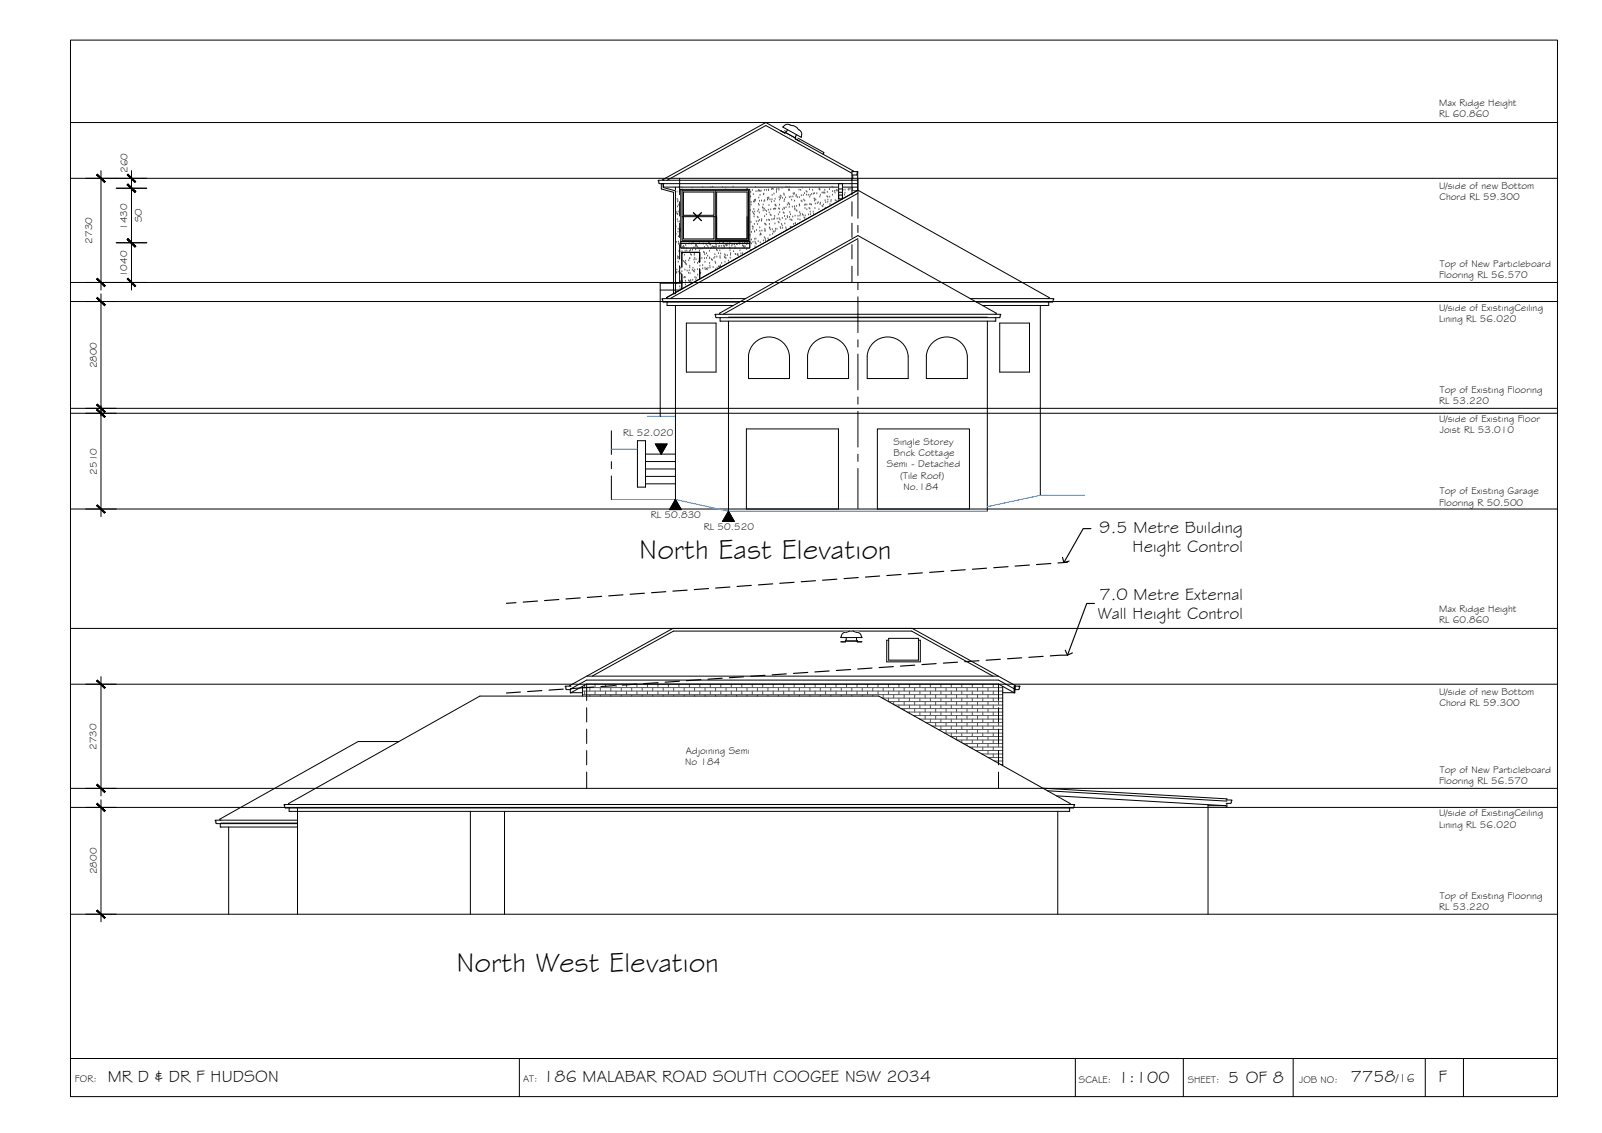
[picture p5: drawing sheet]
<svg xmlns="http://www.w3.org/2000/svg" width="420mm" height="297mm" viewBox="0 0 420 297" stroke-linecap="round" stroke-linejoin="round" font-family="sans-serif">
<!-- layer: HATCH -->
<g fill="none" stroke="#545454" stroke-width=".26">
<path d="M177.2 51.3h.1M177.3 59.5h.1M177.3 55.6h.1M177.5 56h.1M177.6 50.3h.1M177.6 52.3h.1M177.6 57.6h.1M177.7 54.2h.1M177.7 56.2h.1M177.7 53h.1M177.8 58.2h.1M177.8 52.6h.1"/>
<path d="M177.9 55.6h.1M178 53.8h.1M178 49.2h.1M178.2 50.3h.1M178.2 49.3h.1M178.3 58.2h.1M178.3 50h.1M178.9 49.3h.1M181.5 49.3h.1M184.3 49.2h.1M186.4 49.2h.1M186.9 49.1h.1"/>
<path d="M189.5 49.2h.1M190.3 49.3h.1M192.3 49.1h.1M196.8 55.2h.1M196.9 51.6h.1M196.9 50.4h.1M197 58.3h.1M197 53.8h.1M197 53.1h.1M197.3 49.9h.1M197.3 59.5h.1M197.4 55.6h.1"/>
<path d="M197.5 59.6h.1M197.6 51h.1M197.6 56h.1M197.6 53h.1M197.7 54.9h.1M197.8 56.9h.1M197.8 56.3h.1M197.8 58.8h.1M197.8 53h.1M197.9 52.5h.1M197.9 55.6h.1M198.1 52.7h.1"/>
<path d="M198.1 52.5h.1M198.2 49.1h.1M198.3 50.3h.1M198.4 58.1h.1M198.6 58.9h.1M198.6 57h.1M198.8 55.4h.1M198.8 50.2h.1M198.8 57.1h.1M198.9 58.1h.1M198.9 53.5h.1M199 49.9h.1"/>
<path d="M199 55h.1M199 51.9h.1M199.1 53.9h.1M199.1 55.8h.1M199.2 50.1h.1M199.2 57.8h.1M199.2 52.8h.1M199.3 59.7h.1M199.3 51.2h.1M199.4 50.2h.1M199.6 50.1h.1M199.7 58h.1"/>
<path d="M199.7 57.9h.1M199.7 52.7h.1M199.8 57.6h.1M199.9 54.5h.1M200.1 54.6h.1M200.2 55.3h.1M200.2 53.8h.1M200.2 51h.1M200.3 50.9h.1M200.4 52.9h.1M200.5 54.8h.1M200.5 49.9h.1"/>
<path d="M200.5 56.8h.1M200.6 52.6h.1M200.6 58.7h.1M200.7 55.2h.1M200.7 58.9h.1M200.9 59h.1M201 56.3h.1M201 49.9h.1M201 55.4h.1M201.1 57.8h.1M201.3 52h.1M201.3 52.5h.1"/>
<path d="M201.5 52.1h.1M201.5 55.1h.1M201.5 49.8h.1M201.6 50h.1M201.6 51.9h.1M201.6 57.7h.1M201.7 53.9h.1M201.7 55.8h.1M201.8 58.8h.1M201.8 59.9h.1M201.8 57.8h.1M201.9 59.7h.1"/>
<path d="M201.9 52.4h.1M202 56.4h.1M202.1 55h.1M202.2 56.6h.1M202.3 53h.1M202.4 49.7h.1M202.4 57.6h.1M202.5 52.3h.1M202.5 51.2h.1M202.6 49.5h.1M202.8 49.6h.1M202.9 54.9h.1"/>
<path d="M203 57.6h.1M203 50.9h.1M203.1 52.8h.1M203.1 57.4h.1M203.1 54.8h.1M203.2 56.7h.1M203.2 58.7h.1M203.3 52.2h.1M203.3 53.8h.1M203.3 53.9h.1M203.4 54.8h.1M203.5 54.1h.1"/>
<path d="M203.6 50.5h.1M203.7 49.9h.1M203.7 49.5h.1M203.8 57.4h.1M204.1 58.3h.1M204.1 56.3h.1M204.2 54.7h.1M204.3 49.5h.1M204.3 49.9h.1M204.3 58.5h.1M204.4 51.8h.1M204.4 57.4h.1"/>
<path d="M204.4 54.9h.1M204.4 53.8h.1M204.5 52.5h.1M204.5 55.7h.1M204.6 57.7h.1M204.6 59.7h.1M204.6 51.4h.1M204.7 52h.1M204.8 59.9h.1M204.8 51.6h.1M205 58.8h.1M205.1 49.4h.1"/>
<path d="M205.2 57.2h.1M205.2 59.3h.1M205.2 52h.1M205.3 59.9h.1M205.3 55h.1M205.4 55.8h.1M205.6 50.9h.1M205.6 54.6h.1M205.6 56h.1M205.6 52.8h.1M205.7 51.2h.1M205.7 54.8h.1"/>
<path d="M205.7 52.4h.1M205.8 56.8h.1M205.8 58.7h.1M206 51.9h.1M206.1 59.7h.1M206.1 57.5h.1M206.1 54.5h.1M206.1 49.1h.1M206.5 49.2h.1M206.5 53.8h.1M206.5 56.8h.1M206.6 57.1h.1"/>
<path d="M206.7 53.3h.1M206.8 49.9h.1M206.9 53.5h.1M207 49.8h.1M207 54.4h.1M207 51.8h.1M207 49.1h.1M207 49.9h.1M207.1 53.7h.1M207.1 57h.1M207.1 55.7h.1M207.2 57.7h.1"/>
<path d="M207.3 59.6h.1M207.3 56.3h.1M207.4 51.7h.1M207.5 59.6h.1M207.5 57.7h.1M207.6 52.5h.1M207.7 57.9h.1M207.8 54.3h.1M207.9 56.9h.1M207.9 51.6h.1M208 50.8h.1M208.1 58.8h.1"/>
<path d="M208.2 51h.1M208.3 50.8h.1M208.4 54.2h.1M208.4 52.7h.1M208.5 54.7h.1M208.5 55h.1M208.5 56.7h.1M208.6 58.6h.1M208.6 58.7h.1M208.8 51.5h.1M208.8 55.2h.1M208.8 51.2h.1"/>
<path d="M208.9 54.1h.1M209 55.4h.1M209.1 51.8h.1M209.3 56.7h.1M209.3 57.5h.1M209.6 49.8h.1M209.6 51.8h.1M209.6 53.7h.1M209.7 53.8h.1M209.7 54h.1M209.7 55.7h.1M209.8 57.7h.1"/>
<path d="M209.8 56.6h.1M209.9 56.2h.1M210 49.9h.1M210.1 52.7h.1M210.1 51.3h.1M210.3 52.9h.1M210.4 49.3h.1M210.5 56.3h.1M210.6 56.5h.1M210.7 51.3h.1M210.8 52.4h.1M210.9 57.1h.1"/>
<path d="M211 50.8h.1M211.1 52.7h.1M211.1 53.8h.1M211.1 57.3h.1M211.1 54.7h.1M211.2 56.6h.1M211.2 53.7h.1M211.4 50.2h.1M211.5 51.2h.1M211.6 53.8h.1M211.6 55h.1M211.6 50.4h.1"/>
<path d="M212 51.2h.1M212 56.3h.1M212.2 54.6h.1M212.3 49.7h.1M212.4 51.7h.1M212.4 54.8h.1M212.4 53.7h.1M212.5 55.6h.1M212.5 51.2h.1M212.6 56.3h.1M212.8 53.7h.1M212.9 51h.1"/>
<path d="M213.1 49.9h.1M213.3 55.6h.1M213.4 56.2h.1M213.4 50.9h.1M213.5 52.1h.1M213.6 50.8h.1M213.6 52.7h.1M213.7 52.3h.1M213.7 54.7h.1M213.8 53.5h.1M214 52.4h.1M214.2 50.8h.1"/>
<path d="M214.4 53.4h.1M214.6 53.1h.1M214.8 55h.1M214.8 49.6h.1M215 49.7h.1M215 51.7h.1M215 49.8h.1M215.1 53.6h.1M215.2 51.2h.1M215.2 53.3h.1M215.6 50.6h.1M215.6 54.1h.1"/>
<path d="M215.8 54.2h.1M215.9 50.6h.1M216 53.7h.1M216.1 50.5h.1M216.3 49.9h.1M216.3 50.7h.1M216.4 52.6h.1M216.5 54.6h.1M216.6 53.1h.1M216.9 51.6h.1M217 50.4h.1M217.1 53h.1"/>
<path d="M217.1 51.7h.1M217.1 52.4h.1M217.6 49.7h.1M217.6 51.7h.1M217.7 53.6h.1M217.9 52.9h.1M218 52.5h.1M218.2 49.1h.1M218.3 51.2h.1M218.4 50.2h.1M218.4 49.2h.1M218.9 50.2h.1"/>
<path d="M219 50.6h.1M219.1 52.6h.1M219.3 52.7h.1M219.3 50.1h.1M219.5 49.9h.1M219.7 50.1h.1M219.8 52.7h.1M220.3 52.4h.1M220.3 49.6h.1M220.3 51h.1M220.4 51.6h.1M220.5 51.2h.1"/>
<path d="M221.1 49.9h.1M221.5 51.2h.1M221.6 50.6h.1M221.6 49.8h.1M222.4 49.7h.1M222.6 49.9h.1M222.7 49.5h.1M223 49.6h.1M223.4 50h1.4M223.6 49.1v.9M177.2 76.7h.1M177.2 63.1h.1"/>
<path d="M177.2 74.2h.1M177.3 61.4h.1M177.4 63.5h.1M177.4 74.4h.1M177.4 71.6h.1M177.5 71.4h.1M177.5 70.8h.1M177.7 67.8h.1M177.7 67.3h.1M177.8 60.8h.1M177.9 60.1h.1M177.9 68.7h.1"/>
<path d="M177.9 62.1h.1M177.9 63.5h.1M177.9 67.5h.1M178 64h.1M178 71.3h.1M178 63.9h.1M178.1 66h.1M178.1 67.9h.1M178.1 64h.1M178.2 69.9h.1M178.3 71.9h.1M178.3 74.2h.1"/>
<path d="M178.3 75.2h.1M178.3 60.4h.1M178.3 73.8h.1M178.3 66h.1M178.4 75.8h.1M178.4 73.9h.1M178.5 60.1h.1M178.5 60.6h.1M178.5 71.7h.1M178.5 63.3h18.1v1.7h-18.1zM178.6 70.3h.1M178.7 71.9h.1"/>
<path d="M178.8 68.3h.1M178.8 71.2h.1M178.9 66h.1M179 73.8h.1M179 66.5h.1M179.1 64.8h.1M179.2 65h.1M179.3 64.6h.1M179.3 68.5h.1M179.4 72.9h.1M179.4 64.9h.1M179.5 66.9h.1"/>
<path d="M179.6 68.8h.1M179.6 72.7h.1M179.6 70.8h.1M179.7 72.8h.1M179.7 65.9h.1M179.8 74.7h.1M179.8 73.7h.1M179.8 69.1h.1M179.8 68.5h.1M179.8 69.3h.1M179.8 64.4h.1M180 69.4h.1"/>
<path d="M180.1 65.2h.1M180.1 65.8h.1M180.2 71h.1M180.6 71.6h.1M180.6 73.6h.1M180.6 68.4h.1M180.7 63.9h.1M180.7 71h.1M180.8 65.9h.1M180.8 73.8h.1M180.9 67.9h.1M180.9 70.2h.1"/>
<path d="M180.9 69.8h.1M180.9 67.8h.1M181 71.7h.1M181.1 73.7h.1M181.1 65.7h.1M181.1 66.8h.1M181.2 73.5h.1M181.3 64h.1M181.3 66.9h.1M181.4 74.2h.1M181.6 70.9h.1M181.6 65.6h.1"/>
<path d="M181.7 73.5h.1M181.7 70.3h.1M181.8 63.7h.1M181.9 71.2h.1M182 65h.1M182 68.2h.1M182.1 66.9h.1M182.1 66.5h.1M182.1 71.3h.1M182.1 68.9h.1M182.2 70.8h.1M182.2 67.7h.1"/>
<path d="M182.3 72.8h.1M182.4 65.5h.1M182.4 64.3h.1M182.4 64.6h.1M182.5 73.4h.1M182.5 68.1h.1M182.6 72.9h.1M182.6 64.3h.1M182.6 64.4h.1M182.8 64.7h.1M182.9 69.1h.1M183 70.7h.1"/>
<path d="M183 64.8h.1M183 72.1h.1M183.2 68.7h.1M183.3 65.2h.1M183.4 68h.1M183.4 63.9h.1M183.4 68.8h.1M183.5 65.8h.1M183.5 70.6h.1M183.5 67.8h.1M183.5 65.2h.1M183.6 69.8h.1"/>
<path d="M183.6 71.7h.1M183.8 71.6h.1M183.8 65.3h.1M184.1 67.8h.1M184.3 69.6h.1M184.3 70.5h.1M184.3 65.2h.1M184.5 64h.1M184.5 66.2h.1M184.7 66.4h.1M184.7 67.8h.1M184.8 64.8h.1"/>
<path d="M184.8 66.8h.1M184.9 68.8h.1M184.9 70.3h.1M185 70.7h.1M185.2 65.1h.1M185.2 64.2h.1M185.3 67.7h.1M185.3 66.5h.1M185.3 70.6h.1M185.5 70.7h.1M185.6 67.2h.1M185.6 64.6h.1"/>
<path d="M185.7 70.3h.1M185.8 65h.1M185.9 63.7h.1M186 63.9h.1M186.1 65.9h.1M186.1 67.6h.1M186.1 69.1h.1M186.1 67.8h.1M186.2 64.1h.1M186.2 69.8h.1M186.2 70.3h.1M186.4 64.3h.1"/>
<path d="M186.4 65.2h.1M186.5 65h.1M186.6 68.1h.1M186.8 68.3h.1M186.9 64.7h.1M187 70.1h.1M187.1 64.9h.1M187.2 64.8h.1M187.2 67.8h.1M187.4 64.8h.1M187.5 67.5h.1M187.5 66.8h.1"/>
<path d="M187.6 68.7h.1M187.6 70.7h.1M187.6 64h.1M187.7 69.1h.1M187.7 64.8h.1M187.8 64.3h.1M187.9 64.8h.1M187.9 65.6h.1M188 67.4h.1M188.1 70.3h.1M188.1 65.8h.1M188.4 70h.1"/>
<path d="M188.4 66.5h.1M188.5 64.7h.1M188.7 70h.1M188.7 63.8h.1M188.8 64.6h.1M188.8 65.8h.1M188.8 67.3h.1M188.9 67.7h.1M188.9 69.7h.1M189 69.9h.1M189 66.6h.1M189.3 69.1h.1"/>
<path d="M189.3 64.6h.1M189.6 63.5h.1M189.6 65.2h.1M189.7 63.7h.1M189.8 64.5h.1M189.9 64.5h.1M190 67.5h.1M190 64.8h.1M190.1 66.8h.1M190.1 68.7h.1M190.2 67.7h.1M190.2 67.1h.1"/>
<path d="M190.3 64.1h.1M190.4 67.8h.1M190.4 64.4h.1M190.6 64.1h.1M190.6 64.4h.1M190.6 64.5h.1M190.7 67h.1M190.8 64h.1M191.1 68.5h.1M191.2 64.3h.1M191.3 65h.1M191.4 63.8h.1"/>
<path d="M191.5 65.7h.1M191.5 65.2h.1M191.5 67.7h.1M191.6 66.9h.1M191.6 66.5h.1M191.9 64.6h.1M192 64.2h.1M192.4 66h.1M192.5 64.2h.1M192.6 64.1h.1M192.8 65.2h.1M192.8 64.7h.1"/>
<path d="M192.8 66.7h.1M193 66.7h.1M193.2 64.1h.1M193.4 64.1h.1M193.4 66.9h.1M193.5 66.7h.1M193.6 67.1h.1M193.7 63.5h.1M193.9 64h.1M194 63.8h.1M194 63.9h.1M194.1 65.7h.1"/>
<path d="M194.3 66.6h.1M194.7 64.4h.1M194.8 63.9h.1M194.8 66.5h.1M194.9 64.6h.1M195 64.8h.1M195.1 64.6h.1M195.2 65h.1M195.3 63.8h.1M195.4 63.8h.1M195.4 64.7h.1M195.8 65.4h.1"/>
<path d="M195.8 64.1h.1M195.9 63.7h.1M195.9 65.2h.1M196.1 63.7h.1M196.7 61.7h.1M196.8 63.7h.1M196.8 65.7h.1M197.1 60.9h.1M197.1 62.9h.1M197.1 63.9h.1M197.4 60.1h.1M197.5 63.5h.1"/>
<path d="M197.9 60.8h.1M198 62.8h.1M198 64.7h.1M198 63.5h.1M198.1 63.8h.1M198.3 62.7h.1M198.3 64h.1M198.4 60.4h.1M198.8 63.3h.1M199.3 60.6h.1M199.3 61.7h.1M199.4 63.7h.1"/>
<path d="M199.4 61.4h.1M199.5 61.4h.1M199.6 61.5h.1M199.8 60.6h.1M200.2 63.2h.1M200.5 62.3h.1M200.6 60.1h.1M200.6 60.7h.1M200.6 60.5h.1M200.7 62.6h.1M200.8 63.1h.1M201.4 62.6h.1"/>
<path d="M201.6 63h.1M201.9 61.7h.1M202 60.3h.1M202.6 60.2h.1M202.6 61.4h.1M202.8 60.8h.1M203 60.9h.1M203.3 60.7h.1M203.4 60.1h.1M203.8 60.1h.1M206.2 60.2h.1M153.3 179.4v.9"/>
<path d="M156.1 179.4v.9M158.8 179.4v.9M161.6 179.4v.9M164.3 179.4v.9M167.1 179.4v.9M169.8 179.4v.9M172.6 179.4v.9M175.3 179.4v.9M178.1 179.4v.9M180.8 179.4v.9M183.5 179.4v.9M186.3 179.4v.9"/>
<path d="M189 179.4v.9M191.8 179.4v.9M194.5 179.4v.9M197.3 179.4v.9M200 179.4v.9M202.8 179.4v.9M205.5 179.4v.9M208.3 179.4v.9M211 179.4v.9M213.8 179.4v.9M216.5 179.4v.9M219.3 179.4v.9"/>
<path d="M222 179.4v.9M224.8 179.4v.9M227.5 179.4v.9M230.3 179.4v.9M233 179.4v.9M235.8 179.4v.9M238.5 179.4v.9M241.3 179.4v.9M244 179.4v.9M246.8 179.4v.9M249.5 179.4v.9M252.3 179.4v.9"/>
<path d="M255 179.4v.9M257.8 179.4v.9M260.5 179.4v.9M152.8 180.3h110.2M152.8 181.2h110.2M152.8 182.1h110.2M153.3 181.2v.9M154.7 180.3v.9M154.7 182.1v.4M156.1 181.2v.9M157.4 180.3v.9M157.4 182.1v.4"/>
<path d="M158.8 181.2v.9M160.2 180.3v.9M160.2 182.1v.4M161.6 181.2v.9M162.9 180.3v.9M162.9 182.1v.4M164.3 181.2v.9M165.7 180.3v.9M165.7 182.1v.4M167.1 181.2v.9M168.4 180.3v.9M168.4 182.1v.4"/>
<path d="M169.8 181.2v.9M171.2 180.3v.9M171.2 182.1v.4M172.6 181.2v.9M173.9 180.3v.9M173.9 182.1v.4M175.3 181.2v.9M176.7 180.3v.9M176.7 182.1v.4M178.1 181.2v.9M179.4 180.3v.9M179.4 182.1v.4"/>
<path d="M180.8 181.2v.9M182.2 180.3v.9M182.2 182.1v.4M183.5 181.2v.9M184.9 180.3v.9M184.9 182.1v.4M186.3 181.2v.9M187.7 180.3v.9M187.7 182.1v.4M189 181.2v.9M190.4 180.3v.9M190.4 182.1v.4"/>
<path d="M191.8 181.2v.9M193.2 180.3v.9M193.2 182.1v.4M194.5 181.2v.9M195.9 180.3v.9M195.9 182.1v.4M197.3 181.2v.9M198.7 180.3v.9M198.7 182.1v.4M200 181.2v.9M201.4 180.3v.9M201.4 182.1v.4"/>
<path d="M202.8 181.2v.9M204.2 180.3v.9M204.2 182.1v.4M205.5 181.2v.9M206.9 180.3v.9M206.9 182.1v.4M208.3 181.2v.9M209.7 180.3v.9M209.7 182.1v.4M211 181.2v.9M212.4 180.3v.9M212.4 182.1v.4"/>
<path d="M213.8 181.2v.9M215.1 180.3v.9M215.1 182.1v.4M216.5 181.2v.9M217.9 180.3v.9M217.9 182.1v.4M219.3 181.2v.9M220.6 180.3v.9M220.6 182.1v.4M222 181.2v.9M223.4 180.3v.9M223.4 182.1v.4"/>
<path d="M224.8 181.2v.9M226.2 180.3v.9M226.2 182.1v.4M227.5 181.2v.9M228.9 180.3v.9M228.9 182.1v.4M230.3 181.2v.9M231.4 183h31.6M231.6 180.3v.9M231.6 182.1v.9M233 183v.9h30M233 181.2v.9"/>
<path d="M234.4 180.3v.9M234.4 182.1v.9M234.4 183.9v.8M234.7 184.8h28.3M235.8 181.2v.9M235.8 183v.9M235.8 184.8v.7M236.3 185.8h26.7M237.1 180.3v.9M237.1 182.1v.9M237.1 183.9v.9M237.1 185.8v.4"/>
<path d="M237.9 186.7h25.1M238.5 181.2v.9M238.5 183v.9M238.5 184.8v1M238.5 186.7v.3M239.6 187.6h23.4M239.9 180.3v.9M239.9 182.1v.9M239.9 183.9v.9M239.9 185.8v.9M239.9 187.6v.2M241.2 188.5h21.8"/>
<path d="M241.3 181.2v.9M241.3 183v.9M241.3 184.8v1M241.3 186.7v.9M241.3 188.5h.1M242.6 180.3v.9M242.6 182.1v.9M242.6 183.9v.9M242.6 185.8v.9M242.6 187.6v.9M242.8 189.4h20.2M244 181.2v.9"/>
<path d="M244 183v.9M244 184.8v1M244 186.7v.9M244 188.5v.9M244.5 190.3h18.5M245.4 180.3v.9M245.4 182.1v.9M245.4 183.9v.9M245.4 185.8v.9M245.4 187.6v.9M245.4 189.4v.9M246.1 191.3h16.9"/>
<path d="M246.8 181.2v.9M246.8 183v.9M246.8 184.8v1M246.8 186.7v.9M246.8 188.5v.9M246.8 190.3v1M247.7 192.2h15.3M248.1 180.3v.9M248.1 182.1v.9M248.1 183.9v.9M248.1 185.8v.9M248.1 187.6v.9"/>
<path d="M248.1 189.4v.9M248.1 191.3v.9M249.4 193.1h13.6M249.5 181.2v.9M249.5 183v.9M249.5 184.8v1M249.5 186.7v.9M249.5 188.5v.9M249.5 190.3v1M249.5 192.2v.9M250.9 180.3v.9M250.9 182.1v.9"/>
<path d="M250.9 183.9v.9M250.9 185.8v.9M250.9 187.6v.9M250.9 189.4v.9M250.9 191.3v.9M250.9 193.1v.8M251 194h12M252.3 181.2v.9M252.3 183v.9M252.3 184.8v1M252.3 186.7v.9M252.3 188.5v.9"/>
<path d="M252.3 190.3v1M252.3 192.2v.9M252.3 194v.7M252.6 194.9h10.4M253.6 180.3v.9M253.6 182.1v.9M253.6 183.9v.9M253.6 185.8v.9M253.6 187.6v.9M253.6 189.4v.9M253.6 191.3v.9M253.6 193.1v.9"/>
<path d="M253.6 194.9v.6M254.3 195.8h8.7M255 181.2v.9M255 183v.9M255 184.8v1M255 186.7v.9M255 188.5v.9M255 190.3v1M255 192.2v.9M255 194v.9M255 195.8v.5M255.9 196.8h7.1"/>
<path d="M256.4 180.3v.9M256.4 182.1v.9M256.4 183.9v.9M256.4 185.8v.9M256.4 187.6v.9M256.4 189.4v.9M256.4 191.3v.9M256.4 193.1v.9M256.4 194.9v.9M256.4 196.8v.2M257.5 197.7h5.5M257.8 181.2v.9"/>
<path d="M257.8 183v.9M257.8 184.8v1M257.8 186.7v.9M257.8 188.5v.9M257.8 190.3v1M257.8 192.2v.9M257.8 194v.9M257.8 195.8v1M257.8 197.7v.1M259.1 180.3v.9M259.1 182.1v.9M259.1 183.9v.9"/>
<path d="M259.1 185.8v.9M259.1 187.6v.9M259.1 189.4v.9M259.1 191.3v.9M259.1 193.1v.9M259.1 194.9v.9M259.1 196.8v.9M259.2 198.6h3.8M260.5 181.2v.9M260.5 183v.9M260.5 184.8v1M260.5 186.7v.9"/>
<path d="M260.5 188.5v.9M260.5 190.3v1M260.5 192.2v.9M260.5 194v.9M260.5 195.8v1M260.5 197.7v.9M260.8 199.5h2.2M261.9 180.3v.9M261.9 182.1v.9M261.9 183.9v.9M261.9 185.8v.9M261.9 187.6v.9"/>
<path d="M261.9 189.4v.9M261.9 191.3v.9M261.9 193.1v.9M261.9 194.9v.9M261.9 196.8v.9M261.9 198.6v.9M262.4 200.4h.6"/>
</g>
<!-- layer: NEWWORK -->
<g fill="none" stroke="#000" stroke-width=".26">
<path d="M204.8 34.3l1 .6 .1-.2 2.7 1.5v.2l1 .6-1-.6 .3-1.1M205.9 34.7l2.7 1.5M205.9 34.7v.2M206 34.6l-.2 .3M206.6 34l-.6 .6M209.6 34.1a1.5 1.5 0 0 1 .5 1.9l-4.8-2.7a1.47 1.47 0 0 1 2.2-.4 2.6 2.6 0 0 1 2.1 1.2M173 48.1h51.9M174 48.1v1h50.9M174 47.3h50.9M177.2 49.1v27.6M178.5 49.6h18.1v13.7h-18.1zM223.4 45.4l-22.5-12.5-25.9 14.4"/>
<path d="M223.4 45.9h1.2M223.7 45.9v.9h-.3M223.7 45h-.3v2.3M224.6 45.9l.4-.9h-1.3l.1-.2-22.9-12.7-27.1 15 .2 .2h-1.4l.4 .8M224.9 45v4.9l-50.1 28.1 .1 .3M225 50.7l-49.2 27.6M178.5 63.3h18.1v1.7h-18.1zM178.5 63.9h18.1M225 61.8l-36.3 20.3 .2 .3M225 62.6l-35.3 19.8M149.6 179.9h.2M152.8 180v2.5"/>
<path d="M153.9 177.3h108M155.3 177.3l21.3-11.8h62.5l21.3 11.8M221.7 168.1h3.1M221.9 167.1l-.2 1.2h-1.2h1.2v-.2h3.1v.2h1.2h-1.2l-.2-.7M222.8 165.4l-.3 .2a1.75 1.75 0 0 0-1.9 1.1l-.1 .4h5.5a1.58 1.58 0 0 0-1.7-1.4l-.5-.3M224.6 167.1v.5M263 180v20.7M266.2 179.9l.1-.2-27-14.9h-62.8l-27 14.9 .1 .2h-1.3l.1 .7M266.2 179.9v1.8h-.2v-1.8h.2v.9l1.1-.1v-.6l.2-.1h-.3M266.2 179.9h1.2M148.4 180.6l.2 .2M148.6 180.8h1.2"/>
<path d="M149.6 180.8v.9h.2M149.8 180.6l4.1-2.3h108l4.1 2.3M152.8 181.6h-3l4.1-2.3h108l4.1 2.3h-3"/>
</g>
<!-- layer: MASK -->
<g fill="#fff" stroke="#fff" stroke-width=".26">
<path d="M206.4 32.6h.4z"/>
<path d="M207.8 32.9h.3z"/>
<path d="M206 34.6l.1 .1z"/>
<path d="M209.7 35.6h.5z"/>
<path d="M210 35.9l.1 .1z"/>
<path d="M210 35.9h.2z"/>
<path d="M208.4 36h.3z"/>
<path d="M205.9 34.7l2.8 1.4z"/>
<path d="M208.1 36.1l.5 .1z"/>
<path d="M221.7 165.8h.3z"/>
<path d="M219.9 48.1l1 4v-4zM219.9 48.1l1 4h-1z"/>
<path d="M173.4 48.1h.6l-.6 1.1zM174 48.1l-.6 1.1h.6z"/>
<path d="M173.4 49.2h.6l-.6 .3zM173.4 49.5h2l-1.4-.3z"/>
<path d="M173.4 49.5h2l-.2 .5zM175.4 49.5l-.2 .5h2z"/>
<path d="M175.2 50h2l-.6 .4zM176.6 50.4h.6v-.4z"/>
<path d="M176.6 50.4h.6l-.6 26.6zM177.2 50.4l-.6 26.6h.6z"/>
<path d="M206.4 32.6h.4zM206.3 32.6h.5z"/>
<path d="M206.3 32.6l.7 .1zM206.1 32.7h.9z"/>
<path d="M206.1 32.7h.9zM206.1 32.7h.9z"/>
<path d="M206.1 32.7l1.1 .1zM206 32.8h1.2z"/>
<path d="M206 32.8h1.2zM206 32.8h1.2z"/>
<path d="M207.2 32.8l.3 .1zM207.2 32.8l.3 .1z"/>
<path d="M205.9 32.8l1.5 .1zM205.8 32.9h1.6z"/>
<path d="M207.4 32.9h.1zM207.4 32.9h.1z"/>
<path d="M205.8 32.9h1.6zM205.8 32.9h1.6z"/>
<path d="M207.4 32.9h.4zM207.4 32.9h.4z"/>
<path d="M205.8 32.9h1.6zM205.7 32.9h1.7z"/>
<path d="M207.4 32.9h.4zM207.4 32.9h.4z"/>
<path d="M205.7 32.9h1.7zM205.7 32.9h1.7z"/>
<path d="M207.4 32.9l.8 .1zM207.4 32.9l.8 .1z"/>
<path d="M205.7 32.9l1.8 .1zM205.7 32.9l1.8 .1z"/>
<path d="M207.5 33l.9 .1zM207.5 33l.9 .1z"/>
<path d="M205.7 33l1.8 .1zM205.7 33l1.8 .1z"/>
<path d="M207.5 33.1h1zM207.5 33.1h1z"/>
<path d="M205.6 33.1h2zM205.6 33.1h2z"/>
<path d="M207.6 33.1l1.1 .1zM207.6 33.1l1.1 .1z"/>
<path d="M205.6 33.1l2 .1zM205.6 33.1l2 .1h-2.1zM205.5 33.2h2.1zM205.5 33.2h2.1z"/>
<path d="M207.6 33.2h1.1zM207.6 33.2h1.1z"/>
<path d="M205.5 33.2h2.1zM205.5 33.2h2.1z"/>
<path d="M207.6 33.2l1.2 .1zM207.6 33.2l1.2 .1z"/>
<path d="M205.5 33.2l2.2 .1zM205.5 33.2l2.2 .1z"/>
<path d="M205.4 33.2l.2 .1zM205.4 33.2l.2 .1z"/>
<path d="M205.4 33.2l.1 .1zM205.4 33.2l.1 .1z"/>
<path d="M207.7 33.3l1.3 .1zM207.7 33.3l1.3 .1z"/>
<path d="M205.6 33.3l2.1 .1zM205.6 33.3l2.1 .1z"/>
<path d="M207.7 33.4h1.3zM207.7 33.4h1.3z"/>
<path d="M205.8 33.4h1.9zM205.8 33.4h1.9z"/>
<path d="M207.7 33.4l1.3 .1zM207.7 33.4l1.3 .1z"/>
<path d="M205.8 33.4l1.9 .1zM205.8 33.4l1.9 .1z"/>
<path d="M207.7 33.5l1.4 .1zM207.7 33.5l1.4 .1z"/>
<path d="M206 33.5l1.7 .1zM206 33.5l1.7 .1z"/>
<path d="M207.7 33.6l1.5 .1zM207.7 33.6l1.5 .1z"/>
<path d="M207.7 33.7h1.5zM207.7 33.7h1.5z"/>
<path d="M206.1 33.6l1.6 .1v-.1zM206.1 33.6l1.6 .1z"/>
<path d="M207.7 33.7h1.5zM207.7 33.7h1.5z"/>
<path d="M206.3 33.7h1.4zM206.3 33.7h1.4z"/>
<path d="M207.7 33.7l1.6 .2-.1-.2zM207.7 33.7l1.6 .2h-1.3z"/>
<path d="M206.3 33.7l1.7 .2-.3-.2zM206.3 33.7l1.7 .2h-1.3z"/>
<path d="M208 33.9l1.5 .1zM208 33.9l1.5 .1z"/>
<path d="M206.7 33.9l1.5 .1zM206.7 33.9l1.5 .1z"/>
<path d="M209.1 34h.4zM209.1 34h.4zM209 34h.3z"/>
<path d="M208.2 34h.9zM208.2 34h.8z"/>
<path d="M209 34h.3zM209 34h.3z"/>
<path d="M208.2 34h.8zM208.2 34h.8z"/>
<path d="M209.3 34h.2zM209.3 34h.2z"/>
<path d="M209 34h.3zM209 34h.3z"/>
<path d="M208.2 34h.8zM208.2 34h.8z"/>
<path d="M205.3 33.3l1.5 .7zM205.3 33.3l1.5 .7z"/>
<path d="M209.3 34h.2zM209.3 34h.2z"/>
<path d="M209 34h.5zM208.9 34h.6z"/>
<path d="M208.2 34h.8zM208.2 34h.7z"/>
<path d="M206.6 34h.2zM206.6 34h.2z"/>
<path d="M208.2 34h.7zM208.2 34l.6 .1z"/>
<path d="M208.9 34l.6 .1zM208.8 34.1h.7z"/>
<path d="M208.8 34.1h.8zM208.7 34.1h.9z"/>
<path d="M208.3 34.1h.5zM208.3 34.1h.4z"/>
<path d="M208.7 34.1h.9zM208.7 34.1h.9z"/>
<path d="M208.4 34.1h.3zM208.4 34.1h.3zM208.4 34.1h.3z"/>
<path d="M206.8 34l1.6 .1zM206.8 34l1.6 .1z"/>
<path d="M208.7 34.1l1.1 .1zM208.6 34.2h1.2z"/>
<path d="M207.1 34.1l1.5 .1zM207.1 34.1l1.5 .1z"/>
<path d="M207.2 34.2h2.6zM207.2 34.2h2.6z"/>
<path d="M207.2 34.2l2.8 .1-.2-.1zM207.2 34.2l2.8 .1h-2.5z"/>
<path d="M205.5 33.3l2.1 1.1zM205.5 33.3l2.1 1.1z"/>
<path d="M206.6 34l.9 .4zM206.6 34l.9 .4z"/>
<path d="M206.5 34l.8 .4zM206.5 34l.8 .4h-1z"/>
<path d="M207.5 34.4l.2 .1zM207.5 34.4l.2 .1z"/>
<path d="M207.3 34.4l.3 .1zM207.3 34.4l.3 .1z"/>
<path d="M206.3 34.4l1.1 .1zM206.3 34.4l1.1 .1z"/>
<path d="M207.4 34.5h.3zM207.4 34.5h.3z"/>
<path d="M206.3 34.5h1.2zM206.3 34.5h1.2z"/>
<path d="M207.5 34.3l2.6 .2-.1-.2zM207.5 34.3l2.6 .2h-2.3z"/>
<path d="M207.5 34.5h.2zM207.5 34.5h.2z"/>
<path d="M206.2 34.5h1.3zM206.2 34.5h1.3z"/>
<path d="M207.5 34.5l.3 .1zM207.5 34.5l.3 .1z"/>
<path d="M206.2 34.5l1.4 .1zM206.1 34.6h1.5z"/>
<path d="M207.6 34.5l.3 .1zM207.6 34.5l.3 .1z"/>
<path d="M207.6 34.6h.2zM207.6 34.6h.2z"/>
<path d="M206.1 34.6h1.5zM206.1 34.6h1.5z"/>
<path d="M207.6 34.6h.3zM207.6 34.6h.3z"/>
<path d="M206.1 34.6h1.6zM206 34.6h1.7z"/>
<path d="M207.7 34.6l.3 .1zM207.7 34.6l.3 .1z"/>
<path d="M206 34.6l1.8 .1zM206 34.6l1.8 .1z"/>
<path d="M207.8 34.5l2.4 .2-.1-.2zM207.8 34.5l2.4 .2h-2z"/>
<path d="M207.9 34.6l.3 .1zM207.9 34.6l.3 .1z"/>
<path d="M207.8 34.7h.3zM207.8 34.7h.3z"/>
<path d="M206.1 34.7h1.8zM206.1 34.7h1.8z"/>
<path d="M208.1 34.7l.3 .2zM208.1 34.7l.3 .2z"/>
<path d="M207.9 34.7l.4 .2zM207.9 34.7l.4 .2z"/>
<path d="M206.2 34.7l1.9 .2zM206.2 34.7l1.9 .2z"/>
<path d="M205.9 34.7l.4 .2zM205.9 34.7l.4 .2h-.5z"/>
<path d="M208.2 34.7l2.1 .2-.1-.2zM208.2 34.7l2.1 .2h-1.7z"/>
<path d="M208.1 34.9h.4zM208.1 34.9h.4z"/>
<path d="M206.5 34.9h1.7zM206.5 34.9h1.7z"/>
<path d="M208.6 34.9l1.7 .3v-.3zM208.6 34.9l1.7 .3h-1.3z"/>
<path d="M208.2 34.9l.7 .3zM208.2 34.9l.7 .3z"/>
<path d="M206.6 34.9l2 .3-.4-.3zM206.6 34.9l2 .3h-1.6z"/>
<path d="M208.6 35.2l.5 .1zM208.6 35.2l.5 .1z"/>
<path d="M207 35.2l1.9 .1zM207 35.2l1.9 .1z"/>
<path d="M209 35.2l1.3 .2v-.2zM209 35.2l1.3 .2h-.9z"/>
<path d="M209.4 35.4l.8 .2 .1-.2zM209.4 35.4l.8 .2z"/>
<path d="M207.2 35.3l1.5 .4 .2-.4zM207.2 35.3l1.5 .4h-.8z"/>
<path d="M209.7 35.6l.4 .1zM210 35.7h.1z"/>
<path d="M208.3 34.9l1.7 .8zM208.3 34.9l1.7 .8z"/>
<path d="M207.9 35.7h.8zM207.9 35.7h.8z"/>
<path d="M209.9 35.7l.2 .1zM209.9 35.7l.2 .1z"/>
<path d="M208 35.7h.7zM208 35.7l.6 .1z"/>
<path d="M210 35.8l.2 .1zM210 35.8l.2 .1z"/>
<path d="M208.9 35.3l1.3 .6zM208.9 35.3l1.3 .6z"/>
<path d="M208.2 35.8l.4 .1zM208.2 35.8l.4 .1z"/>
<path d="M210 35.9h.2zM210 35.9h.2z"/>
<path d="M208.3 35.9l.3 .1zM208.3 35.9l.3 .1z"/>
<path d="M208.4 36h.3zM208.6 36l.1 .1z"/>
<path d="M205.9 34.7l2.8 1.4zM208.5 36.1h.2z"/>
<path d="M205.8 34.9l2.7 1.2-2.2-1.2zM205.8 34.9l2.7 1.2h-.4z"/>
<path d="M208.1 36.1l.5 .1zM208.2 36.2h.4v.2z"/>
<path d="M222.8 165.5l1.3 .1zM222.5 165.6l.3-.1 1.3 .1z"/>
<path d="M222.5 165.6l1.8 .1zM222.2 165.7h2.1z"/>
<path d="M222.2 165.7h2.4zM221.9 165.7h2.7z"/>
<path d="M221.9 165.7h2.7zM221.9 165.7l2.7 .1z"/>
<path d="M224.6 165.7l.3 .1zM224.6 165.8h.3z"/>
<path d="M222 165.8h2.6zM222 165.8h2.6z"/>
<path d="M221.7 165.8h.3zM221.7 165.8h.3z"/>
<path d="M224.6 165.8h.3zM224.5 165.8h.4z"/>
<path d="M222 165.8h2.6zM222 165.8h2.5z"/>
<path d="M221.7 165.8h.4zM221.7 165.8h.4z"/>
<path d="M224.5 165.8h.6zM224.3 165.8h.8z"/>
<path d="M222.1 165.8h2.4zM222.1 165.8h2.2z"/>
<path d="M221.7 165.8h.5zM221.5 165.8h.7z"/>
<path d="M224.3 165.8h.8zM224.3 165.8h.8z"/>
<path d="M224.3 165.8h.8zM224.3 165.8h.8z"/>
<path d="M222.2 165.8h2.1zM222.2 165.8h2.1z"/>
<path d="M221.5 165.8h.7zM221.5 165.8h.7z"/>
<path d="M224.3 165.8l.9 .1zM224.2 165.9h1z"/>
<path d="M222.2 165.8h2.1zM222.2 165.8l2 .1z"/>
<path d="M221.5 165.8l.9 .1zM221.3 165.9h1.1z"/>
<path d="M221.3 165.9h1.1zM221.3 165.9h1.1z"/>
<path d="M224.2 165.9h1.1zM224.2 165.9h1.1z"/>
<path d="M222.4 165.9h1.8zM222.4 165.9h1.8z"/>
<path d="M221.3 165.9h1.1zM221.3 165.9h1.1z"/>
<path d="M224.2 165.9l1.2 .1zM224.1 166h1.3z"/>
<path d="M222.4 165.9h1.8zM222.4 165.9l1.7 .1z"/>
<path d="M221.3 165.9l1.2 .1zM221.2 166h1.3z"/>
<path d="M221.2 166h1.4zM221.1 166h1.5z"/>
<path d="M224.1 166h1.4zM224.1 166h1.4z"/>
<path d="M222.5 166h1.6zM222.5 166h1.5z"/>
<path d="M221.1 166h1.5zM221.1 166h1.5z"/>
<path d="M224 166l1.5 .1zM224 166l1.5 .1z"/>
<path d="M222.6 166h1.4zM222.6 166l1.4 .1z"/>
<path d="M221.1 166l1.5 .1zM221.1 166l1.5 .1z"/>
<path d="M224 166.1l1.6 .1zM224 166.1l1.6 .1z"/>
<path d="M222.6 166.1h1.4zM222.6 166.1l1.3 .1z"/>
<path d="M221 166.1l1.7 .1zM221 166.1l1.7 .1z"/>
<path d="M223.9 166.2h1.7zM223.9 166.2h1.7z"/>
<path d="M223.9 166.2h1.8zM223.9 166.2h1.8z"/>
<path d="M222.7 166.2h1.2zM222.7 166.2h1.1z"/>
<path d="M220.9 166.2h1.8zM220.9 166.2h1.8z"/>
<path d="M223.8 166.2l2 .2-.1-.2zM223.8 166.2l2 .2h-2z"/>
<path d="M222.7 166.2l1.1 .2v-.2zM222.7 166.2l1.1 .2h-1z"/>
<path d="M220.9 166.2l1.9 .2-.1-.2zM220.9 166.2l1.9 .2h-2z"/>
<path d="M220.8 166.4h5zM220.8 166.4h5zM220.8 166.4h5zM220.8 166.4h5z"/>
<path d="M220.8 166.4l5.1 .2-.1-.2zM220.8 166.4l5.1 .2h-5.2zM220.7 166.6h5.2zM220.7 166.6h5.2z"/>
<path d="M220.7 166.6l5.2 .2v-.2zM220.7 166.6l5.2 .2h-5.3zM220.6 166.8h5.3zM220.6 166.8h5.3z"/>
<path d="M220.6 166.8l5.3 .2v-.2zM220.6 166.8l5.3 .2h-5.3z"/>
<path d="M220.6 167l5.4 .1zM220.5 167.1h5.5z"/>
<path d="M220.5 167.1h5.5zM220.5 167.1h5.5z"/>
<path d="M221.9 167.1l2.7 .5v-.5zM221.9 167.1l2.7 .5h-2.7z"/>
<path d="M221.9 167.6h2.7zM221.9 167.6h2.7z"/>
<path d="M221.9 167.6h2.7zM221.9 167.6h2.7z"/>
<path d="M221.9 167.6l2.7 .1zM221.9 167.6l2.7 .1z"/>
<path d="M221.9 167.7h2.7zM221.9 167.7h2.7z"/>
<path d="M221.9 167.7l2.8 .1zM221.9 167.7l2.8 .1z"/>
<path d="M221.9 167.8h2.8zM221.9 167.8h2.8z"/>
<path d="M221.9 167.8h2.8zM221.9 167.8h2.8z"/>
<path d="M221.9 167.8l2.8 .1zM221.9 167.8l2.8 .1z"/>
<path d="M221.9 167.9h2.9zM221.8 167.9h3zM221.8 167.9h3zM221.8 167.9h3z"/>
<path d="M221.8 167.9l3 .1zM221.8 167.9l3 .1z"/>
<path d="M221.7 168l3.1 .1zM221.7 168l3.1 .1z"/>
<path d="M221.7 168.1l3.1 .2v-.2zM221.7 168.1l3.1 .2h-3.1z"/>
</g>
<!-- layer: 0.13 -->
<g fill="none" stroke="#000" stroke-width=".26">
<path d="M178.3 46.8v4.2M178.3 52.9v3.8M178.3 58.5v3.8M223.4 46.8v4.2M223.4 52.9v3.8M223.4 58.5v3.8M178.3 64.1v3.8M178.3 69.8v4.3M223.4 64.1v3.8M223.4 69.8v4.3M153.9 179.4v4.3M261.9 179.4v4.3"/>
<path d="M153.9 185.5v3.8M153.9 191.1v3.8M153.9 196.8v3.7M261.9 185.5v3.8M261.9 191.1v3.8M261.9 196.8v3.7M153.9 202.4v4.3M261.9 202.4v4.3"/>
</g>
<!-- layer: SERVICES -->
<path d="M173.4 48.1v1.4l3.2 .9v26.6h.6v-27l-3.2-.8v-1.1M219.9 51.1h1v1h-1zM219.9 49.5h1M219.9 48.1v4M219.9 50.4h1M220.9 48.1v4" fill="none" stroke="#000" stroke-width=".26"/>
<!-- layer: EXISTING -->
<g fill="none" stroke="#000" stroke-width=".26">
<path d="M195.9 49.6h.1M173.2 76h5.1M173.8 79l.2 .2h19.9M174.8 78l50.2-28.1 50.2 28.1-.2 .3M174.9 79.2v.9h17.4M178.8 66.2h4.7v2.5v-2.5zM178.8 66.2v3.8M178.8 71.9v3.9M178.8 74.2h-5.6v34.9M183.5 70.6v2.5M195.5 78.3h-21.7l-.2 .1 .2 .1v.5M225 61.8l36.3 20.3-.1 .3"/>
<path d="M254.5 78.3h21.8l.1 .1-.2 .1v.5M275 79.2v.9h-17.3M276.2 79l-.2 .2h-19.9M177.2 80.1v50.9M180 84.7h7.8v12.9h-7.8zM188.9 83.3v.9h72.3v-.9M191.1 84.2v49.8M196.3 93.4a5.4 5.4 0 0 1 5.4-5.1 5.4 5.4 0 0 1 5.3 5.1M196.3 93.4v5.8h10.8v-5.8M211.8 93.4a5.4 5.4 0 0 1 5.4-5.1 5.4 5.4 0 0 1 5.3 5.1M211.8 93.4v5.8h10.8v-5.8M227.4 93.4a5.4 5.4 0 0 1 5.4-5.1 5.4 5.4 0 0 1 5.4 5.1"/>
<path d="M227.4 93.4v5.8h10.8v-5.8M242.9 93.4a5.4 5.4 0 0 1 5.4-5.1 5.4 5.4 0 0 1 5.4 5.1M243 93.4v5.8h10.7v-5.8M259 84.2l-.1 49.8M262.2 84.7h7.8v12.9h-7.8zM262.3 83.1l-.2 .2h-74.2l-.4-.8 74.8-.1 .2 .1-.2 .1v.5M272.8 80.1v49.8M167.2 115.5h2.1v12.2h-2.1zM169.3 119.1h7.9M195.8 112.5h24.1v20.9h-24.1zM230.1 112.5h24.2v20.9h-24.2zM169.3 126.8h7.9"/>
<path d="M169.3 124.9h7.9M169.3 123h7.9M169.3 121h7.9M104.7 194.4h-10.8l-36.3 20.4 .2 .2M56.6 215.7l.2 .2M56.8 215.9h21.2M57.8 215.9v.9h20.2M60 216.8v22.9M74.9 211.8h206.6M75.8 210.9l-.1-.2 50.2-28.2h104.6l50.2 28.2-.2 .2M75.8 211.8v.9h204.7v-.9M78 215h-21.4l-.2 .2 .2 .1v.4"/>
<path d="M78 211.7v28M123.4 212.7v27M132.3 212.7v27M273.5 206.6l48.3 2.8v.3M274.7 207.3l47.1 2.7M277.1 208.7l44.5 2.5h-4.8M277.4 212.7v27M281.5 211.8l.3-.8-207.2-.1-.1 .1 .4 .8M316.8 211v28.7M321.6 209.7l1.5 .1-.2 .8h-1.3M321.8 210.6v.9h-.2"/>
</g>
<!-- layer: WINDOWS -->
<path d="M205.6 34.7l.2-.4 10.3 5.7-.2 .4M178.9 50h17.4v13h-17.4zM178.9 56.8h8.7M179.2 56.8v5.8h8v-5.8M179.2 50.3h8v6.1h-8zM181.8 55.7l1.1 1.1 1.1-1.1M181.8 57.9l1.1-1.1 1.1 1.1M187.6 50v13h8.7M187.9 56.8v5.8v-12.3h8v12.3h-8h8v-5.8M233.1 167.4h7.8v5.7h-7.8zM233.1 167.8h-.5v5.7h8.8v-5.7h-.5" fill="none" stroke="#000" stroke-width=".26"/>
<!-- layer: BORDER -->
<path d="M18.5 10.5h390v277h-390zM18.5 277.5h390M136.2 277.5v10M282 277.5v10M310.4 277.5v10M339.2 277.5v10M373.8 277.5v10M383.8 277.5v10" fill="none" stroke="#000" stroke-width=".26"/>
<!-- layer: CEILING-FLOOR LINES -->
<g fill="none" stroke="#000" stroke-width=".26">
<path d="M18.5 32.1h390M18.5 46.8h390M18.5 79.1h390M18.5 74.1h390M191.1 83.2h67.9M18.5 107.1h390M18.5 108.3h390M18.5 133.4h390M18.5 179.4h390M18.5 164.8h390M18.5 211.7h390M18.5 206.7h390"/>
<path d="M58 215.8h20M18.5 239.7h390"/>
</g>
<!-- layer: GRDLEV -->
<path d="M160.3 117.8h6.9M169.8 109.1h7.4M160.3 131h16.9l13.9 3h67.8M284.5 129.9h-11.7l-13.8 2.9" fill="none" stroke="#007fff" stroke-width=".26"/>
<!-- layer: BOUNDARY -->
<g fill="none" stroke="#000" stroke-width=".26">
<path d="M225 46.8v10.4M225 59.1v1.9M225 62.8v9.4M225 74.1v1.9M225 77.8v9.4M225 89.1v1.9M225 92.8v9.4M160.3 112.9v6.2M225 104.1v1.9M225 107.8v9.4M225 119.1v1.9M160.3 121v1.9"/>
<path d="M160.3 124.8v6.2M225 122.8v10.5"/>
</g>
<!-- layer: DIMENSION -->
<g fill="none" stroke="#000" stroke-width=".26">
<path d="M22.5 46.8h16M26.5 44.7v31.3M30.5 49.4h8M34.5 44.7v31.3M22.5 79.1h8M22.5 74.1h16M26.5 77v58.4M30.5 63.6h8M22.5 107.1h8M22.5 108.3h8M22.5 133.4h8M22.5 179.4h8"/>
<path d="M26.5 177.4v31.3M22.5 211.7h8M22.5 206.7h8M26.5 209.7v32M22.5 239.7h8"/>
</g>
<!-- layer: 0 -->
<g fill="#000" stroke="#000" stroke-width=".26">
<path d="M25.4 45.9l2 2 .2-.3zM25.4 45.9l.2-.3 2 2z"/>
<path d="M33.4 48.5l2.2 1.7-2-1.9zM33.4 48.5l2.2 1.7-.2 .3z"/>
<path d="M33.4 45.9l2 2 .2-.3zM33.4 45.9l.2-.3 2 2z"/>
<path d="M33.4 48.5l2 2 .2-.3zM33.4 48.5l.2-.2 2 1.9z"/>
<path d="M25.6 72.9l-.2 .2 2.2 1.8zM25.4 73.1l2.2 1.8-.2 .3z"/>
<path d="M33.4 62.8l2.2 1.8-2-2.1zM33.4 62.8l2.2 1.8-.2 .2z"/>
<path d="M33.6 72.9l-.2 .2 2.2 1.8zM33.4 73.1l2.2 1.8-.2 .3z"/>
<path d="M33.4 62.8l2 2 .2-.2zM33.4 62.8l.2-.3 2 2.1z"/>
<path d="M25.4 78.2l2 2 .2-.3zM25.4 78.2l.2-.3 2 2z"/>
<path d="M25.4 106.1l2.2 1.8-2-2zM25.4 106.1l2.2 1.8-.2 .3z"/>
<path d="M25.4 107.5l2 1.9 .2-.2zM25.4 107.5l.2-.3 2 2z"/>
<path d="M25.6 132.3l-.2 .3 2.2 1.7zM25.4 132.6l2.2 1.7-.2 .2z"/>
<path d="M25.4 178.5l2 2 .2-.2zM25.4 178.5l.2-.2 2 2z"/>
<path d="M25.4 205.8l2.2 1.8-2-2zM25.4 205.8l2.2 1.8-.2 .2z"/>
<path d="M25.4 210.8l2 2 .2-.2zM25.4 210.8l.2-.2 2 2z"/>
<path d="M25.6 238.6l-.2 .2 2.2 1.8zM25.4 238.8l2.2 1.8-.2 .2z"/>
</g>
<!-- layer: LEVELS -->
<path d="M171.9 116.4h3l-1.5 2.7zM177.2 131l1.5 2.6h-3.1zM191.1 134l1.5 2.7h-3.1z" fill="#000" stroke="#000" stroke-width=".26"/>
<path d="M171.9 116.4h3l-1.5 2.7zM177.2 131l1.5 2.6h-3.1zM191.1 134l1.5 2.7h-3.1z" fill="none" stroke="#000" stroke-width=".26"/>
<!-- layer: TEXT -->
<path d="M173.4 116.4v2.7M177.2 131v2.6M191.1 134v2.7" fill="none" stroke="#000" stroke-width=".26"/>
<!-- layer: HEIGHT CONTROL -->
<g fill="none" stroke="#000" stroke-width=".3">
<path d="M135.3 158l-2.5 .2M141 157.6l-3.8 .3M146.6 157.2l-3.8 .3M152.2 156.8l-3.8 .2M157.8 156.4l-3.8 .2M163.4 155.9l-3.8 .3M169 155.5l-3.7 .3M174.6 155.1l-3.7 .3M180.2 154.7l-3.7 .3M185.8 154.3l-3.7 .3M191.4 153.9l-3.7 .3M197 153.5l-3.7 .2"/>
<path d="M202.7 153.1l-3.8 .2M208.3 152.7l-3.8 .2M213.9 152.2l-3.8 .3M219.5 151.8l-3.8 .3M225.1 151.4l-3.7 .3M230.7 151l-3.7 .3M236.3 150.6l-3.7 .3M241.9 150.2l-3.7 .3M247.5 149.8l-3.7 .3M253.1 149.4l-3.7 .2M258.7 149l-3.7 .2M264.4 148.6l-3.8 .2"/>
<path d="M270 148.1l-3.8 .3M275.6 147.7l-3.7 .3M280 147.4l-2.5 .2M161.3 179.7l-3.7 .3M166.9 179.4l-3.7 .2M172.6 179l-3.8 .2M178.2 178.6l-3.8 .3M183.8 178.2l-3.7 .2M189.4 177.8l-3.7 .3M195 177.4l-3.7 .3M200.6 177.1l-3.7 .2M206.2 176.7l-3.7 .2"/>
<path d="M211.9 176.3l-3.8 .2M217.5 175.9l-3.8 .3M223.1 175.5l-3.8 .3M228.7 175.1l-3.8 .3M234.3 174.8l-3.7 .2M239.9 174.4l-3.7 .2M245.5 174l-3.7 .2M251.1 173.6l-3.7 .3M256.8 173.2l-3.8 .3M262.4 172.8l-3.8 .3M268 172.5l-3.8 .2M273.6 172.1l-3.8 .2"/>
<path d="M280 171.8l-4.6 .2M136.5 181.4l-3.7 .3M142.1 181.1l-3.7 .2M147.7 180.7l-3.7 .2M155.7 180.1l-6.1 .4"/>
</g>
<!-- layer: 0 -->
<path d="M286.1 138.6h-2l-5.1 8.9M278.7 146.1l.3 1.4 1.4-.4M287 158.2h-2l-5 13.6M279.4 170.5l.6 1.3 1.3-.6" fill="none" stroke="#000" stroke-width=".3"/>
<g font-size="7.5">
<text x="167.6" y="146.6">North East Elevation</text>
<text x="119.7" y="254.8">North West Elevation</text>
</g>
<g font-size="4.5">
<text x="288.3" y="139.7">9.5 Metre Building</text>
<text x="297" y="144.7">Height Control</text>
<text x="288.4" y="157.2">7.0 Metre External</text>
<text x="287.9" y="162.3">Wall Height Control</text>
<text x="28.3" y="283.6">MR D &amp; DR F HUDSON</text>
<text x="142.5" y="283.6">186 MALABAR ROAD SOUTH COOGEE NSW 2034</text>
<text x="293.2" y="283.9">1:100</text>
<text x="322.1" y="283.8">5 OF 8</text>
<text x="354.3" y="283.7">7758</text>
<text x="377.3" y="283.7">F</text>
</g>
<text font-size="3.2" x="366.1" y="283.7">/16</text>
<g font-size="2.6">
<text x="377.4" y="27.8">Max Ridge Height</text>
<text x="377.4" y="30.7">RL 60.860</text>
<text x="33.4" y="45.4" transform="rotate(-90 33.4 45.4)">260</text>
<text x="377.4" y="49.5">U/side of new Bottom</text>
<text x="377.5" y="52.4">Chord RL 59.300</text>
<text x="37.2" y="58.3" transform="rotate(-90 37.2 58.3)">SO</text>
<text x="24.2" y="63.9" transform="rotate(-90 24.2 63.9)">2730</text>
<text x="33.4" y="60.3" transform="rotate(-90 33.4 60.3)">1430</text>
<text x="377.6" y="70">Top of New Particleboard</text>
<text x="33.4" y="72.7" transform="rotate(-90 33.4 72.7)">1040</text>
<text x="377.4" y="73">Flooring RL 56.570</text>
<text x="377.4" y="81.4">U/side of ExistingCeiling</text>
<text x="377.4" y="84.3">Lining RL 56.020</text>
<text x="25.4" y="96.6" transform="rotate(-90 25.4 96.6)">2800</text>
<text x="377.4" y="106">RL 53.220</text>
<text x="377.6" y="103.1">Top of Existing Flooring</text>
<text x="377.4" y="110.7">U/side of Existing Floor</text>
<text x="377.6" y="113.6">Joist RL 53.010</text>
<text x="163.5" y="114.2">RL 52.020</text>
<text x="234.4" y="116.7">Single Storey</text>
<text x="234.4" y="119.6">Brick Cottage</text>
<text x="25.4" y="124.5" transform="rotate(-90 25.4 124.5)">2510</text>
<text x="232.6" y="122.5">Semi - Detached</text>
<text x="236.1" y="125.5">(Tile Roof)</text>
<text x="237" y="128.4">No.184</text>
<text x="377.6" y="129.6">Top of Existing Garage</text>
<text x="170.7" y="135.8">RL 50.830</text>
<text x="377.4" y="132.6">Flooring R 50.500</text>
<text x="184.6" y="138.8">RL 50.520</text>
<text x="377.4" y="160.4">Max Ridge Height</text>
<text x="377.4" y="163.4">RL 60.860</text>
<text x="377.4" y="182.1">U/side of new Bottom</text>
<text x="377.5" y="185.1">Chord RL 59.300</text>
<text x="25.3" y="196.6" transform="rotate(-90 25.3 196.6)">2730</text>
<text x="179.8" y="197.8">Adjoining Semi</text>
<text x="179.7" y="200.7">No 184</text>
<text x="377.6" y="202.7">Top of New Particleboard</text>
<text x="377.4" y="205.6">Flooring RL 56.570</text>
<text x="377.4" y="214.1">U/side of ExistingCeiling</text>
<text x="377.4" y="217">Lining RL 56.020</text>
<text x="25.4" y="229.2" transform="rotate(-90 25.4 229.2)">2800</text>
<text x="377.4" y="238.6">RL 53.220</text>
<text x="377.6" y="235.7">Top of Existing Flooring</text>
<text x="19.6" y="283.7">FOR:</text>
<text x="137.2" y="283.6">AT:</text>
<text x="282.9" y="283.9">SCALE:</text>
<text x="311.5" y="283.9">SHEET:</text>
<text x="340.7" y="283.9">JOB NO:</text>
</g>
</svg>
